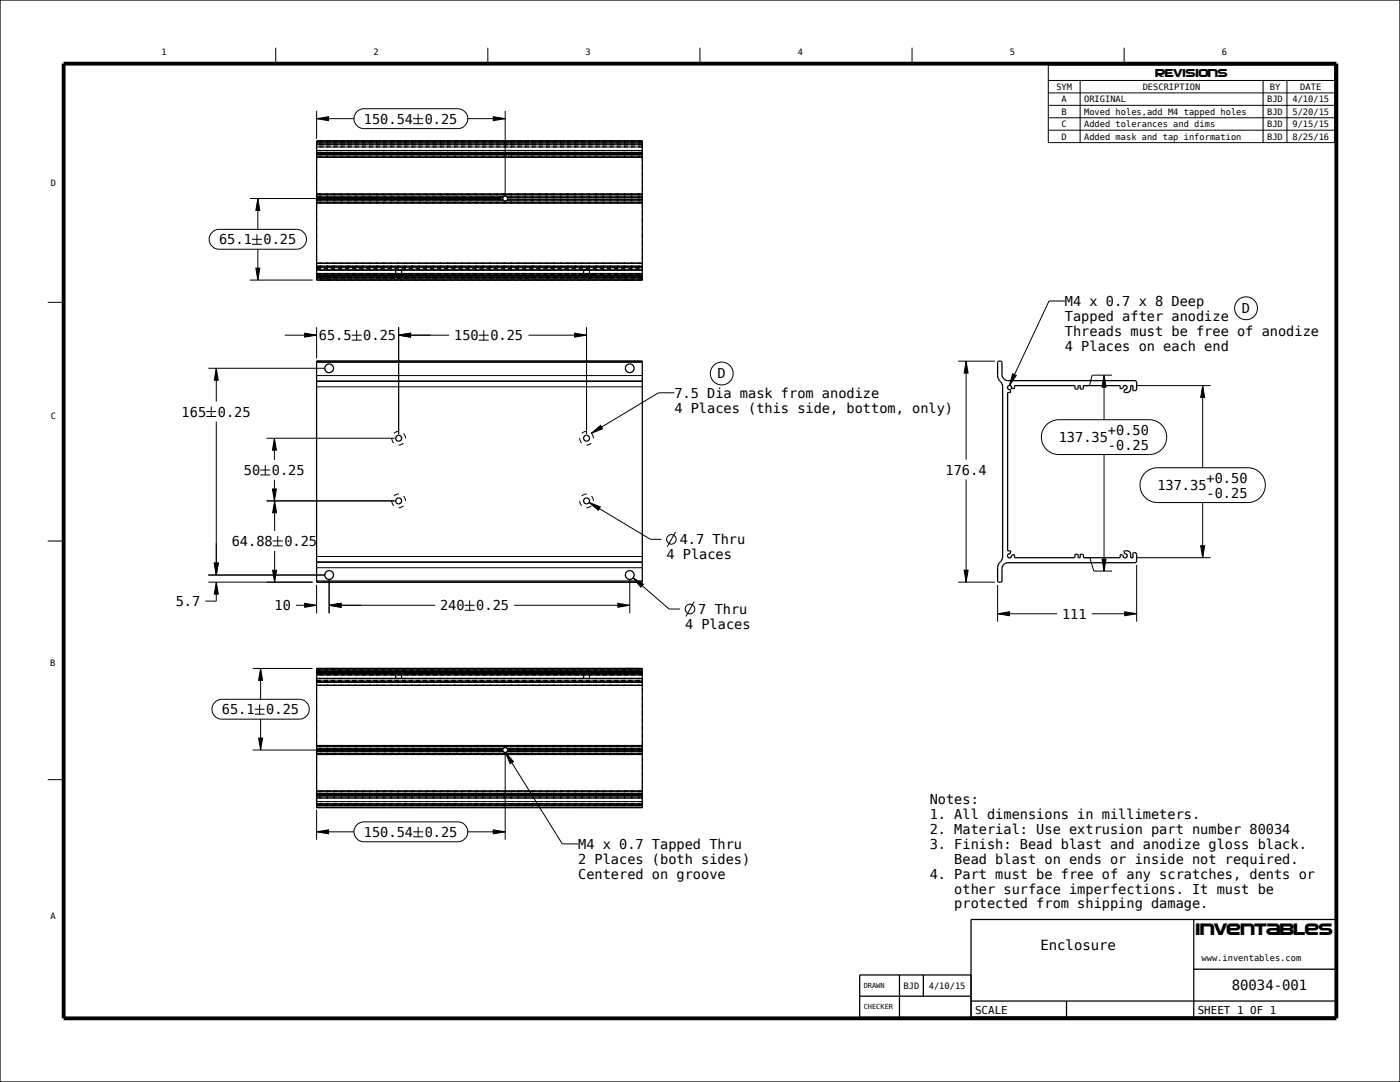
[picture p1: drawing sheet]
<svg xmlns="http://www.w3.org/2000/svg" width="559mm" height="432mm" viewBox="0 0 559 432" stroke-linecap="round" stroke-linejoin="round" font-family="sans-serif">
<g fill="none" stroke="#000" stroke-width=".51">
<path d="M0 0h558.8v431.8h-558.8zM126.4 56.3h130v55.5h-130zM126.4 110h130M126.4 144.1h130v88.2h-130zM398.4 144.2l1.5 .2v5.2a2.55 2.55 0 0 0 2.4 2.3h50.6l.7 .4 .1 2.8a.88 .88 0 0 1-.6 .8 .88 .88 0 0 1-.9-.3v-1.7h-.9a2.29 2.29 0 0 1-.6 2.5l-1.9 .2 .1-1.1a.86 .86 0 0 0 1-.8 .86 .86 0 0 0-.9-.9 .86 .86 0 0 0-.8 1l-1 .3-.1-1.2h-14.5l-.2 1.2-.3 .2-.8-.1-.3-1.3h-.6l-.1 1.1-.3 .3-.8-.1-.3-1.3h-24v1.3l-1.2-.3a.83 .83 0 0 0-.7-1.1 .83 .83 0 0 0-.9 .9 .83 .83 0 0 0 1.1 .7l.3 1.2h-1.3v63.2l1.3 .1-.3 1.1a.83 .83 0 0 0-1.1 .7 .83 .83 0 0 0 .9 .9 .83 .83 0 0 0 .7-1l1.2-.3v1.3h24l.2-1.3 .3-.1 .8 .1 .3 1.3 .6-.1 .1-1.1 .3-.2 .9 .1 .2 1.3h14.5l.1-1.2 1 .2a.86 .86 0 0 0 .8 1 .86 .86 0 0 0 .9-.9 .86 .86 0 0 0-1-.8l-.2-1a1.9 1.9 0 0 1 2.6 1.4v1.3h.9v-1.9a.95 .95 0 0 1 1.5 .6l-.1 2.8-.7 .5h-50.6a2.55 2.55 0 0 0-2.4 2.3v4.9l-.2 .5h-1l-.5-.5v-5.2a4.9 4.9 0 0 1 1.7-3.2l.3-1.3v-67.7a4.9 4.9 0 0 0-1.7-3.2l-.3-1.3v-5.3zM126.4 266.8h130v55.5h-130zM126.4 268.5h130M476.5 366.9v38.9M343.1 397.5h44.5M359 389.1v16.9M368.5 389.1v8.4M387.6 399.5h146"/>
<path d="M387.6 389.1h-44.5v16.9h44.5v-39.1h146v38.9h-146M425.7 399.5v6.3M476.5 386.8h57.1"/>
<circle cx="201.6" cy="79.2" r="1"/>
<circle cx="131.4" cy="147" r="1.75"/>
<circle cx="251.4" cy="147" r="1.75"/>
<circle cx="159.1" cy="174.9" r="1.18"/>
<circle cx="234.1" cy="174.9" r="1.18"/>
<circle cx="159.1" cy="199.9" r="1.18"/>
<circle cx="234.1" cy="199.9" r="1.18"/>
<circle cx="131.4" cy="229.5" r="1.75"/>
<circle cx="251.4" cy="229.5" r="1.75"/>
<circle cx="201.6" cy="299.3" r="1"/>
</g>
<path d="M25.4 25.4h508v381h-508z" fill="none" stroke="#000" stroke-width="1.5" stroke-linecap="butt"/>
<g fill="none" stroke="#000" stroke-width=".4">
<path d="M110.1 19.1v6.3M194.7 19.1v6.3M279.4 19.1v6.3M364 19.1v6.3M448.7 19.1v6.3M418.4 26h114.3v30.9h-114.3zM418.4 32.1h114.3M418.4 37.1h114.3M431.1 32.1v24.8M504.2 32.1v24.8M513.7 32.1v24.8M126.4 47.4l4.7-.8v1.6z"/>
<path d="M126.4 56.3h130v.4M126.4 57h130v.3M126.4 57.5l130 .2M126.4 57.8h130v.5M126.4 58.6h130v.9M126.4 44.2v11.2M126.4 56.6v.7M126.4 57.6v.7M126.4 59.2v3.1M126.4 47.4h14.9M141.3 47.4a4 4 0 0 0 4 3.9h37.4a4 4 0 0 0 4-3.9M141.3 47.4a4 4 0 0 1 4-4h37.4a4 4 0 0 1 4 4"/>
<path d="M164.9 47.4h4M164.9 49.3h4M166.9 45.4v3.9M186.7 47.4h14.9M196.9 46.6l4.7 .8-4.7 .8zM201.6 44.2v33.4M418.4 42h114.3M418.4 47h114.3M418.4 52h114.3M99.7 79.2h100.4M102.9 79.2l.8 4.8h-1.6zM102.9 79.2v12.3"/>
<path d="M126.4 60h130v2.3M126.4 62.5l130 .2M126.4 62.8h130v1.8M126.4 62.7v1.9M126.4 65.8v1.7M126.4 68.7v1.7M126.4 71.6v1.7M126.4 74.5v1.7M126.4 77.7l130 .1M126.4 78.1v.4h74.6M126.4 78.6v.7M126.4 79.8l74.6 .1"/>
<path d="M126.4 61.7h130M126.4 61.9h130M126.4 61.3h130M126.4 61.1h130M126.4 60.9h130M126.4 78.9h74.3M126.4 60.1h130M126.4 78.8h74.3M200.6 79.3h.1M200.6 79.2h.1M200.7 79.4h.1M200.7 79.1h-.1"/>
<path d="M200.7 79h.1M200.7 79.5h.1M200.7 78.9v.1M200.7 79.5l-74.3 .1h74.3M200.7 79.6h.1M200.7 78.9h.1M200.7 78.8v.1M200.7 78.8h.1M200.7 79.6v.1M200.7 79.7h.1M200.8 78.7h.1M200.8 79.7h.1"/>
<path d="M200.8 79.8h.1M200.9 78.6h-.1M200.9 79.9h.1M200.9 78.6h.1M200.9 78.5v.1M201 78.5h-.1M201 79.9v.1M201 78.5h.1M201 80h.1M201.1 78.4h.1M201.2 78.3h.1M201.3 78.3h.1"/>
<path d="M201.4 78.3h.1M201.4 78.2h.1M201.5 78.2h.1M201.6 78.2h.1M201.7 78.2h.1M201.8 78.2h.1M201.9 78.3h.1M202 78.3h.1M202.1 78.3h.1M202.2 78.4h.1M202.3 78.4h.1M202.3 80h.1"/>
<path d="M202.3 78.5h.1M202.3 78.5h54.1M202.3 79.9h54.1M202.4 79.9h-.1M202.4 78.5v.1M202.4 78.6h.1M202.4 79.8v.1M202.4 79.8h.1M202.5 78.7h.1M202.5 79.7h.1M202.5 78.8h.1M202.5 78.8h53.9v.5"/>
<path d="M202.5 79.6h53.9M202.6 79.6h-.1M202.6 78.9h.1M202.6 79.6h.1M202.6 79.5h53.8v.3M202.6 78.9h53.8M202.6 79.5h.1M202.6 79h.1M202.6 79.4v.1M202.6 79.4h.1M202.6 79.1v.1M202.6 79.3h.1"/>
<path d="M202.6 79.2h.1M256.4 65.8v1.7M256.4 68.7v1.7M256.4 71.6v1.7M256.4 74.5v1.7M256.4 77.5l-130-.1h130v.3M256.4 78.1v.6M84.7 92.7a4 4 0 0 1 2.8-1.2h30.9a4 4 0 0 1 3.9 4 4 4 0 0 1-3.9 4h-30.9a4 4 0 0 1-3.7-2.5 4 4 0 0 1 .9-4.3zM100.6 95.5h3.9M100.6 97.5h3.9M102.5 93.5v4M102.9 99.5v12.3"/>
<path d="M126.4 80.9h130v1.9M126.4 80.2v.4h130M126.4 80.7v2.1M126.4 84v1.8M126.4 87v1.8M126.4 90v1.8M126.4 93v1.8M126.4 96v1.8M126.4 99v1.8M126.4 81h130M201.1 80.1h.1M201.2 80.1h.1"/>
<path d="M201.3 80.2h.1M201.4 80.2h.1M201.5 80.2h.1M201.7 80.2h-.1M201.8 80.2h.1M201.9 80.2h.1M202 80.2h.1M202 80.1v.1M202.1 80.1h.1M202.2 80v.1M202.2 80h.1M256.4 80.2v.6"/>
<path d="M256.4 84v1.8M256.4 87v1.8M256.4 90v1.8M256.4 93v1.8M256.4 96v1.8M256.4 99v1.8M99.7 111.8h25.1M102.1 107h1.6l-.8 4.8zM126.4 105.8v-.8h130v.8M126.4 106.2h130v1.6h-130zM126.4 110h130v1.2M126.4 111.3v.5l130-.1"/>
<path d="M126.4 102v1.8M126.4 111v.1M126.4 106.8h130M126.4 107.8h.1M126.4 107h1.7M126.4 105.1h130M126.4 107.7h130M126.4 110.9h130M126.4 110.7h130M126.4 109.1h130M126.4 109.4h130M126.4 111.3h130"/>
<path d="M126.4 110.5h130M126.4 106.2h130M126.4 106.5h130M127.5 107.8h1.7M129.2 107h1.7M129.6 110v1.1M130.3 107.8h1.7M132 107h1.7M133.1 110v1.1M133.2 107.8h1.6M134.8 107h1.7M136 107.8h1.7"/>
<path d="M137.7 107h1.7M138.8 107.8h1.7M140.5 107h1.7M141.6 107.8h1.7M143.3 107h1.7M144.5 107.8h1.7M146.2 107h1.6M147.3 107.8h1.7M149 107h1.7M150.1 107.8h1.7M151.8 107h1.7M152.9 107.8h1.7"/>
<path d="M154.6 107h1.7M155.8 107.8h1.7M157.5 107h1.7M157.9 109v-1.2h2.4v1.2M160.3 107h1.7M161.4 107.8h1.7M163.1 107h1.7M164.2 107.8h1.7M165.9 107h1.7M167.1 107.8h1.7M168.8 107h1.7M169.9 107.8h1.7"/>
<path d="M171.5 109.8h-45.1v1M171.6 109.8h2.7M171.6 107h1.7M172.7 107.8h1.7M174.4 109.8h2.7M174.4 107h1.7M175.5 107.8h1.7M177.2 109.8h2.7M177.2 107h1.7M178.4 107.8h1.7M180.1 109.8h2.5M180.1 107h1.7"/>
<path d="M181.2 107.8h1.7M182.9 109.8h2.5M182.9 107h1.7M184 107.8h1.7M185.7 109.8h2.5M185.7 107h1.7M186.8 107.8h1.7M188.5 109.8h2.5M188.5 107h1.7M189.7 107.8h1.7M191.4 109.8h2.4M191.4 107h1.7"/>
<path d="M192.5 107.8h1.7M194.2 109.8h2.4M194.2 107h1.7M195.3 107.8h1.7M197 109.8h2.4M197 107h1.7M198.2 107.8h1.6M199.8 109.8h2.4M199.8 107h1.7M201 107.8h1.7M202.7 109.8h2.3M202.7 107h1.7"/>
<path d="M203.8 107.8h1.7M205.5 109.8h2.3M205.5 107h1.7M206.6 107.8h1.7M208.3 109.8h2.3M208.3 107h1.7M209.5 107.8h1.7M211.2 109.8h2.2M211.2 107h1.6M212.3 107.8h1.7M214 109.8h2.2M214 107h1.7"/>
<path d="M215.1 107.8h1.7M216.8 109.8h2.2M216.8 107h1.7M217.9 107.8h1.7M219.6 109.8h2.2M219.6 107h1.7M220.8 107.8h1.7M222.5 109.8h2.1M222.5 107h1.7M223.6 107.8h1.7M225.3 109.8h2.1M225.3 107h1.7"/>
<path d="M226.4 107.8h1.7M228.1 109.8h2.1M228.1 107h1.7M229.2 107.8h1.7M230.9 109.8h4.6M230.9 107h1.7M232.1 107.8h1.7M232.9 107.8v1.2M233.8 107h1.7M234.1 107.8h2.5M235.3 107.8v1.2M236.5 109.8h1.8"/>
<path d="M236.6 107h1.7M237.7 107.8h1.7M239.4 109.8h1.9M239.4 107h1.7M240.5 107.8h1.7M242.2 109.8h2.1M242.2 107h1.7M243.4 107.8h1.7M245.1 109.8h2.2M245.1 107h1.7M246.2 107.8h1.7M247.9 109.8h2.4"/>
<path d="M247.9 107h1.7M249 107.8h1.7M249.6 110v1.1M250.7 109.8h2.7M250.7 107h1.7M251.8 107.8h1.7M253.1 110v1.1M253.5 109.8l2.9 .1M253.5 107h1.7M254.7 107.8h1.7M256.4 107h.1M256.4 102v1.8"/>
<path d="M256.4 111.4v.2M19 120.6h6.4M113.7 133.8h12.7M121.6 133l4.8 .8-4.8 .7zM126.4 130.6v12.4M140.4 133.8h3.9M140.4 135.7h3.9M142.4 131.8v3.9M159.1 133.8l4.8-.8v1.5zM159.1 133.8h20.2M159.1 130.6v42.7M191.1 133.8h4"/>
<path d="M191.1 135.7h4M193.1 131.8v3.9M210.9 133.8h23.2M229.4 133l4.7 .8-4.7 .7zM234.1 130.6v42.7M83.1 147h46.7M86.3 147l.8 4.7h-1.6zM86.3 147v13.3M126.4 154.4h130M126.4 144.6h130M126.4 149.9h130M126.4 152.2h130"/>
<path d="M126.4 152h130M382.4 144.1h14.7M385.6 144.1l.8 4.8h-1.6zM385.6 144.1v39.3M403.6 155.2l-.4 .2M403.6 155.2h.1M403.7 154.9l-.1 .3M440.7 149.7l.8 4.8h-1.6zM440.7 149.7v17.8M443.8 149.7h-7.9l-1 4.2h-2.3M453.8 153.9h29.4M480 153.9l.8 4.8h-1.6z"/>
<path d="M480 153.9v32.8M82.3 164.2h4M82.3 166.2h4M84.3 162.3v3.9M86.3 168.2v61.3M106.4 174.9h51.1M109.5 174.9l.8 4.8h-1.6zM109.5 174.9v8.7M417.4 169.9l2.3-1.7 2.9-.7h36.1a6.9 6.9 0 0 1 7 6.9 6.9 6.9 0 0 1-7 7h-36.1a6.9 6.9 0 0 1-6.3-4.1 6.9 6.9 0 0 1 1.1-7.4zM103.9 187.6h4M103.9 189.5h4M105.9 185.6v3.9"/>
<path d="M106.4 199.9h51.1M108.7 195.1h1.6l-.8 4.8zM109.5 191.5l.1 20.4M109.6 199.9l.8 4.8h-1.6zM385.6 191.4v40.9M440.7 181.4v46.5M456.7 189.1l2.3-1.8 3-.6h36.1a6.9 6.9 0 0 1 7 6.9 6.9 6.9 0 0 1-7 7h-36.1a6.9 6.9 0 0 1-6.4-4.1 6.9 6.9 0 0 1 1.1-7.4zM19 215.9h6.4M108.9 215.9h3.9M108.9 217.9h3.9M109.6 219.8v12.5M110.9 213.9v4"/>
<path d="M235.1 200.5l4.5 1.8-.8 1.3zM235.1 200.5l24.5 14.7h4.4M269.6 212.3l-3.3 5.9M479.2 217.8h1.6l-.8 4.8zM480 200.6v22M83.1 232.3h41.7M83.1 229.5h46.7M85.5 224.7h1.6l-.8 4.8zM86.3 232.3l.8 4.8h-1.6zM86.3 232.3v7.6h-4.3M108.8 227.6h1.6l-.8 4.7zM126.4 222.1h130"/>
<path d="M126.4 231.8h130M126.4 226.6h130M126.4 224.2h130M126.4 224.4h130M126.4 233.4v11.3M131.4 231.1v13.6M187.5 239.6v3.9M251.4 231.1v13.6M252.7 230.6l4.1 2.5-1 1.2zM252.7 230.6l14.4 12.4h4.3M382.4 232.3h14.7M384.8 227.6h1.6l-.8 4.7z"/>
<path d="M398.2 233.4v14.7M432.6 222.6h2.4l1.6 5.3h7.2M439.9 223.1h1.6l-.8 4.8zM453.7 225.4v22.7M453.8 222.6h29.4M118.1 241.6h8.3M121.6 240.8l4.8 .8-4.8 .8zM131.4 241.6l4.7-.8v1.6zM131.4 241.6h42.3M185.5 241.6h4M185.5 243.5h4M205.3 241.6h46.1"/>
<path d="M246.6 240.8l4.8 .8-4.8 .8zM277.1 240.1l-3.3 5.9M398.2 244.9l4.8-.8v1.6zM398.2 244.9h23.7M435.8 244.9h17.9M448.9 244.1l4.8 .8-4.8 .8zM100.8 266.8h24M104 266.8l.8 4.7h-1.6zM104 266.8v12.3M126.4 266.8h130v.4l-130 .1M126.4 270.7h130v1.6h-130zM126.4 272.8v.7h130v-.7"/>
<path d="M126.4 266.8v.1M126.4 267v.2M126.4 267.4v1M126.4 274.7v1.8M126.4 277.7v1.8M126.4 271.5h1.7M126.4 273.4h130M126.4 270.8h130M126.4 271.7h130M126.4 268h130M126.4 269.4h130M126.4 269.1h130"/>
<path d="M126.4 267.6h130M126.4 267.9h130M126.4 272h130M129.2 271.5h1.7M129.6 267.5v1M132 271.5h1.7M133.1 267.5v1M134.8 271.5h1.7M137.7 271.5h1.7M140.5 271.5h1.7M143.3 271.5h1.7M146.2 271.5h1.6"/>
<path d="M149 271.5h1.7M151.8 271.5h1.7M154.6 271.5h1.7M157.5 271.5h1.7M157.9 269.6v1.2M160.3 271.5h1.7M160.3 269.6v1.2M163.1 271.5h1.7M165.9 271.5h1.7M168.8 271.5h1.7M171.6 271.5h1.7M174.4 271.5h1.7"/>
<path d="M177.2 271.5h1.7M180.1 271.5h1.7M182.9 271.5h1.7M185.7 271.5h1.7M188.5 271.5h1.7M191.4 271.5h1.7M194.2 271.5h1.7M197 271.5h1.7M199.8 271.5h1.7M202.7 271.5h1.7M205.5 271.5h1.7M208.3 271.5h1.7"/>
<path d="M211.2 271.5h1.6M214 271.5h1.7M216.8 271.5h1.7M219.6 271.5h1.7M222.5 271.5h1.7M225.3 271.5h1.7M228.1 271.5h1.7M230.9 271.5h1.7M232.9 269.6v1.2M233.8 271.5h1.7M235.3 269.6v1.2M236.6 271.5h1.7"/>
<path d="M239.4 271.5h1.7M242.2 271.5h1.7M245.1 271.5h1.7M247.9 271.5h1.7M249.6 267.5v1M250.7 271.5h1.7M253.1 267.5v1M253.5 271.5h1.7M256.4 271.5h.1M256.4 267.5v.1M256.4 267.7v1.1h-130v-.3h130M256.4 274.7v1.8"/>
<path d="M256.4 277.7v1.8M85.8 280.2a4 4 0 0 1 2.8-1.1h30.9a4 4 0 0 1 3.9 3.9 4 4 0 0 1-3.9 4h-30.9a4 4 0 0 1-3.7-2.4 4 4 0 0 1 .9-4.4zM100.8 299.3h99.3M101.6 283h4M101.6 285h4M103.2 294.6h1.6l-.8 4.7zM103.6 281.1v3.9M104 287v12.3M126.4 297.9h130v.4M126.4 295.7v1.9h130M126.4 280.7v1.8M126.4 283.7v1.8"/>
<path d="M126.4 286.7v1.8M126.4 289.7v1.8M126.4 292.7v1.8M126.4 297.8v.5M126.4 298.7v.3h74.3M126.4 299.3v.4h74.3M126.4 299.9v.5M126.4 298.6h74.6M126.4 297.5h130M126.4 299.6h74.3M126.4 298.9h74.3M200.6 299.3h.1"/>
<path d="M200.6 299.2h.1M200.6 299.4h.1M200.7 299.5h.1M200.7 299.1h.1M200.7 299.6h.1M200.7 299v.1M200.7 298.9v.1M200.7 298.9h.1M200.7 299.7v.1M200.8 299.8v.1M200.8 298.8h.1M200.8 299.9h.1"/>
<path d="M200.8 298.7v.1M200.8 298.7h.1M200.9 299.9v.1M200.9 298.6v.1M200.9 298.6h.1M201 298.6h-.1M201.3 298.4h-.1M201.6 298.3l-.3 .1M201.9 298.4h.1M202 298.4l.3 .2M202.3 298.6h.1M202.3 298.6l54.1 .2"/>
<path d="M202.4 300h-.1M202.4 300h.1M202.4 298.7h.1M202.5 299.9h-.1M202.5 298.7v.1M202.5 299.9h.1M202.5 298.8h.1M202.5 299.8h.1M202.5 298.9h.1M202.5 298.9l53.9 .1M202.5 299.7h53.9M202.6 299.7h.1"/>
<path d="M202.6 299h.1M202.6 299h53.8M202.6 299.6h53.8M202.6 299.6h.1M202.6 299.1h.1M202.6 299.5h.1M202.6 299.2h.1M202.6 299.4h.1M202.6 299.3h.1M256.4 280.7v1.8M256.4 283.7v1.8M256.4 286.7v1.8"/>
<path d="M256.4 289.7v1.8M256.4 292.7v1.8M256.4 295.7v2.1M256.4 299.3v.6M19 311.1h6.4M126.4 300.7l130 .2M126.4 300.8v.3h130l-130-.1M126.4 302.3v1.7M126.4 305.2v1.8M126.4 308.1v1.8M126.4 311v1.8M126.4 313.9v1.8h130"/>
<path d="M126.4 315.8l130 .2M126.4 316.3v2.2h130M126.4 319.1v.8h130M126.4 316.9h130M126.4 317.4h130M126.4 317.2h130M126.4 316.7h130M126.4 300h74.6M126.4 317.7h130M126.4 318.4h130M201 300h.1M201 300.1l.4 .2"/>
<path d="M201.6 300.9v34.2M201.8 300.3h-.2M201.9 300.3h-.1M202.1 300.2l-.2 .1M202.3 300.1h.1M202.3 300v.1M202.3 300h54.1v.4M202.3 300h.1M256.4 302.3v1.7M256.4 305.2v1.8M256.4 308.1v1.8M256.4 311v1.8"/>
<path d="M256.4 313.9v2M256.4 316.3v3.1M126.4 332l4.7-.8v1.6zM126.4 320.2v.6h130M126.4 320.9l130 .1M126.4 321.2v.3h130M126.4 321.8v.5h130M126.4 323.1v12M126.4 332h14.9M141.3 332a4 4 0 0 0 4 3.9h37.4a4 4 0 0 0 4-3.9M141.3 332a4 4 0 0 1 4-4h37.4a4 4 0 0 1 4 4M164.9 332h4"/>
<path d="M164.9 333.9h4M166.9 330v3.9M186.7 332h14.9M196.9 331.2l4.7 .8-4.7 .8zM256.4 320.2v.7M256.4 321.2v.8"/>
<circle cx="267.9" cy="215.2" r="1.95"/>
<circle cx="275.4" cy="243" r="1.95"/>
</g>
<g fill="none" stroke="#000" stroke-width=".4" stroke-dasharray="2.1 2.1 6.4 2.1" stroke-linecap="butt">
<path d="M156.4 109.8h5.5M161.9 109.8h-5.5M231.4 109.8h5.5M236.9 109.8h-5.5M156.4 174.9l.6 1.7 .9 .8 1.2 .2M159.1 172.1l-1.7 .7-.7 .9-.3 1.2M159.1 177.6l1.2-.2 1-.8 .6-1.7M161.9 174.9l-.3-1.2-.8-.9-1.7-.7M231.4 174.9l.6 1.7 .9 .8 1.2 .2M234.1 172.1l-1.7 .7-.7 .9-.3 1.2M234.1 177.6l1.2-.2 1-.8 .6-1.7M236.9 174.9l-.3-1.2-.8-.9-1.7-.7"/>
<path d="M156.4 199.9l.6 1.7 .9 .8 1.2 .2M159.1 197.1l-1.2 .3-.9 .8-.6 1.7M161.9 199.9l-.6-1.7-1-.8-1.2-.3M231.4 199.9l.6 1.7 .9 .8 1.2 .2M234.1 197.1l-1.2 .3-.9 .8-.6 1.7M236.9 199.9l-.6-1.7-1-.8-1.2-.3M159.1 202.6l1.2-.2 1-.8 .6-1.7M234.1 202.6l1.2-.2 1-.8 .6-1.7M156.4 268.8h5.5M161.9 268.8h-5.5M231.4 268.8h5.5M236.9 268.8h-5.5"/>
</g>
<g fill="#000">
<path d="M126.4 47.4l4.7-.8v1.6zM196.9 46.6l4.7 .8-4.7 .8zM102.9 79.2l.8 4.8h-1.6zM102.1 107h1.6l-.8 4.8zM121.6 133l4.8 .8-4.8 .7zM159.1 133.8l4.8-.8v1.5zM229.4 133l4.7 .8-4.7 .7zM86.3 147l.8 4.7h-1.6zM385.6 144.1l.8 4.8h-1.6zM440.7 149.7l.8 4.8h-1.6zM480 153.9l.8 4.8h-1.6zM109.5 174.9l.8 4.8h-1.6z"/>
<path d="M108.7 195.1h1.6l-.8 4.8zM109.6 199.9l.8 4.8h-1.6zM235.1 200.5l4.5 1.8-.8 1.3zM85.5 224.7h1.6l-.8 4.8zM86.3 232.3l.8 4.8h-1.6zM108.8 227.6h1.6l-.8 4.7zM252.7 230.6l4.1 2.5-1 1.2zM384.8 227.6h1.6l-.8 4.7zM439.9 223.1h1.6l-.8 4.8zM479.2 217.8h1.6l-.8 4.8zM121.6 240.8l4.8 .8-4.8 .8zM131.4 241.6l4.7-.8v1.6z"/>
<path d="M246.6 240.8l4.8 .8-4.8 .8zM398.2 244.9l4.8-.8v1.6zM448.9 244.1l4.8 .8-4.8 .8zM104 266.8l.8 4.7h-1.6zM103.2 294.6h1.6l-.8 4.7zM126.4 332l4.7-.8v1.6zM196.9 331.2l4.7 .8-4.7 .8z"/>
</g>
<!-- layer: BALLOONS -->
<g fill="none" stroke="#000" stroke-width=".4">
<path d="M425.1 120.1h-6.4l-15.8 33.7M269.2 156.8h-6.4l-26.8 16.1M404.2 149.2l1.4 .6-2.7 4zM236 172.9l3.7-3.1 .8 1.3zM201.8 300.3l3.1 3.6-1.3 .9zM201.8 300.3l22.6 36.5h6.4"/>
<circle cx="497.4" cy="123" r="4.6"/>
<circle cx="288.1" cy="149.1" r="4.6"/>
</g>
<path d="M404.2 149.2l1.4 .6-2.7 4zM236 172.9l3.7-3.1 .8 1.3zM201.8 300.3l3.1 3.6-1.3 .9z" fill="#000"/>
<text font-size="6.9" x="477.2" y="373">Inventables</text>
<g font-size="5.6">
<text x="415.3" y="379.2">Enclosure</text>
<text x="491.7" y="395.2">80034-001</text>
</g>
<g font-size="5.4">
<text x="145.3" y="49.3">150.54</text>
<text x="169.5" y="49.3">0.25</text>
<text x="87.5" y="97.5">65.1</text>
<text x="105.2" y="97.5">0.25</text>
<text x="425.1" y="122.1">M4 x 0.7 x 8 Deep</text>
<text x="495.7" y="125">D</text>
<text x="425.1" y="128.1">Tapped after anodize</text>
<text x="127.3" y="135.7">65.5</text>
<text x="145" y="135.7">0.25</text>
<text x="181.3" y="135.7">150</text>
<text x="195.7" y="135.7">0.25</text>
<text x="425.1" y="134">Threads must be free of anodize</text>
<text x="425.1" y="140">4 Places on each end</text>
<text x="286.4" y="151">D</text>
<text x="269.2" y="158.7">7.5 Dia mask from anodize</text>
<text x="72.5" y="166.2">165</text>
<text x="87" y="166.2">0.25</text>
<text x="269.2" y="164.7">4 Places (this side, bottom, only)</text>
<text x="442.2" y="173.5">+0.50</text>
<text x="422.6" y="176.4">137.35</text>
<text x="442.2" y="179.4">-0.25</text>
<text x="97.4" y="189.5">50</text>
<text x="108.5" y="189.5">0.25</text>
<text x="377.4" y="189.4">176.4</text>
<text x="462" y="195.6">137.35</text>
<text x="481.6" y="192.6">+0.50</text>
<text x="481.6" y="198.6">-0.25</text>
<text x="92.5" y="217.9">64.88</text>
<text x="113.5" y="217.9">0.25</text>
<text x="271.3" y="217.2">4.7 Thru</text>
<text x="266" y="223.2">4 Places</text>
<text x="70.1" y="241.9">5.7</text>
<text x="109.6" y="243.5">10</text>
<text x="175.7" y="243.5">240</text>
<text x="190.1" y="243.5">0.25</text>
<text x="278.7" y="245">7 Thru</text>
<text x="273.4" y="251">4 Places</text>
<text x="423.9" y="246.9">111</text>
<text x="88.6" y="285">65.1</text>
<text x="106.3" y="285">0.25</text>
<text x="371.1" y="320.9">Notes:</text>
<text x="371.1" y="326.8">1. All dimensions in millimeters.</text>
<text x="145.3" y="333.9">150.54</text>
<text x="169.5" y="333.9">0.25</text>
<text x="371.1" y="332.8">2. Material: Use extrusion part number 80034</text>
<text x="230.8" y="338.8">M4 x 0.7 Tapped Thru</text>
<text x="371.1" y="338.7">3. Finish: Bead blast and anodize gloss black.</text>
<text x="230.8" y="344.7">2 Places (both sides)</text>
<text x="380.9" y="344.7">Bead blast on ends or inside not required.</text>
<text x="230.8" y="350.7">Centered on groove</text>
<text x="371.1" y="350.6">4. Part must be free of any scratches, dents or</text>
<text x="380.9" y="356.6">other surface imperfections. It must be</text>
<text x="380.9" y="362.5">protected from shipping damage.</text>
</g>
<text font-size="4.8" x="461.3" y="30.6">REVISIONS</text>
<g font-size="4.3">
<text x="389.2" y="404.7">SCALE</text>
<text x="478.1" y="404.7">SHEET 1 OF 1</text>
</g>
<g font-size="3.5">
<text x="64.4" y="22.1">1</text>
<text x="149.1" y="22.1">2</text>
<text x="233.7" y="22.1">3</text>
<text x="318.4" y="22.1">4</text>
<text x="403.1" y="22.1">5</text>
<text x="487.7" y="22.1">6</text>
<text x="421.6" y="35.9">SYM</text>
<text x="456.1" y="35.9">DESCRIPTION</text>
<text x="506.8" y="35.9">BY</text>
<text x="519" y="35.9">DATE</text>
<text x="423.7" y="40.8">A</text>
<text x="432.7" y="40.8">ORIGINAL</text>
<text x="505.8" y="40.8">BJD</text>
<text x="515.9" y="40.8">4/10/15</text>
<text x="423.7" y="45.8">B</text>
<text x="432.7" y="45.8">Moved holes,add M4 tapped holes</text>
<text x="505.8" y="45.8">BJD</text>
<text x="515.9" y="45.8">5/20/15</text>
<text x="423.7" y="50.7">C</text>
<text x="432.7" y="50.7">Added tolerances and dims</text>
<text x="505.8" y="50.7">BJD</text>
<text x="515.9" y="50.7">9/15/15</text>
<text x="423.7" y="55.7">D</text>
<text x="432.7" y="55.7">Added mask and tap information</text>
<text x="505.8" y="55.7">BJD</text>
<text x="515.9" y="55.7">8/25/16</text>
<text x="20.2" y="74.3">D</text>
<text x="20.2" y="167.3">C</text>
<text x="20.1" y="265.7">B</text>
<text x="20.2" y="366.7">A</text>
<text x="479.6" y="383.4">www.inventables.com</text>
<text x="360.6" y="394.6">BJD</text>
<text x="370.7" y="394.6">4/10/15</text>
</g>
<g font-size="2.8">
<text x="344.7" y="394.3">DRAWN</text>
<text x="344.7" y="402.8">CHECKER</text>
</g>
</svg>
